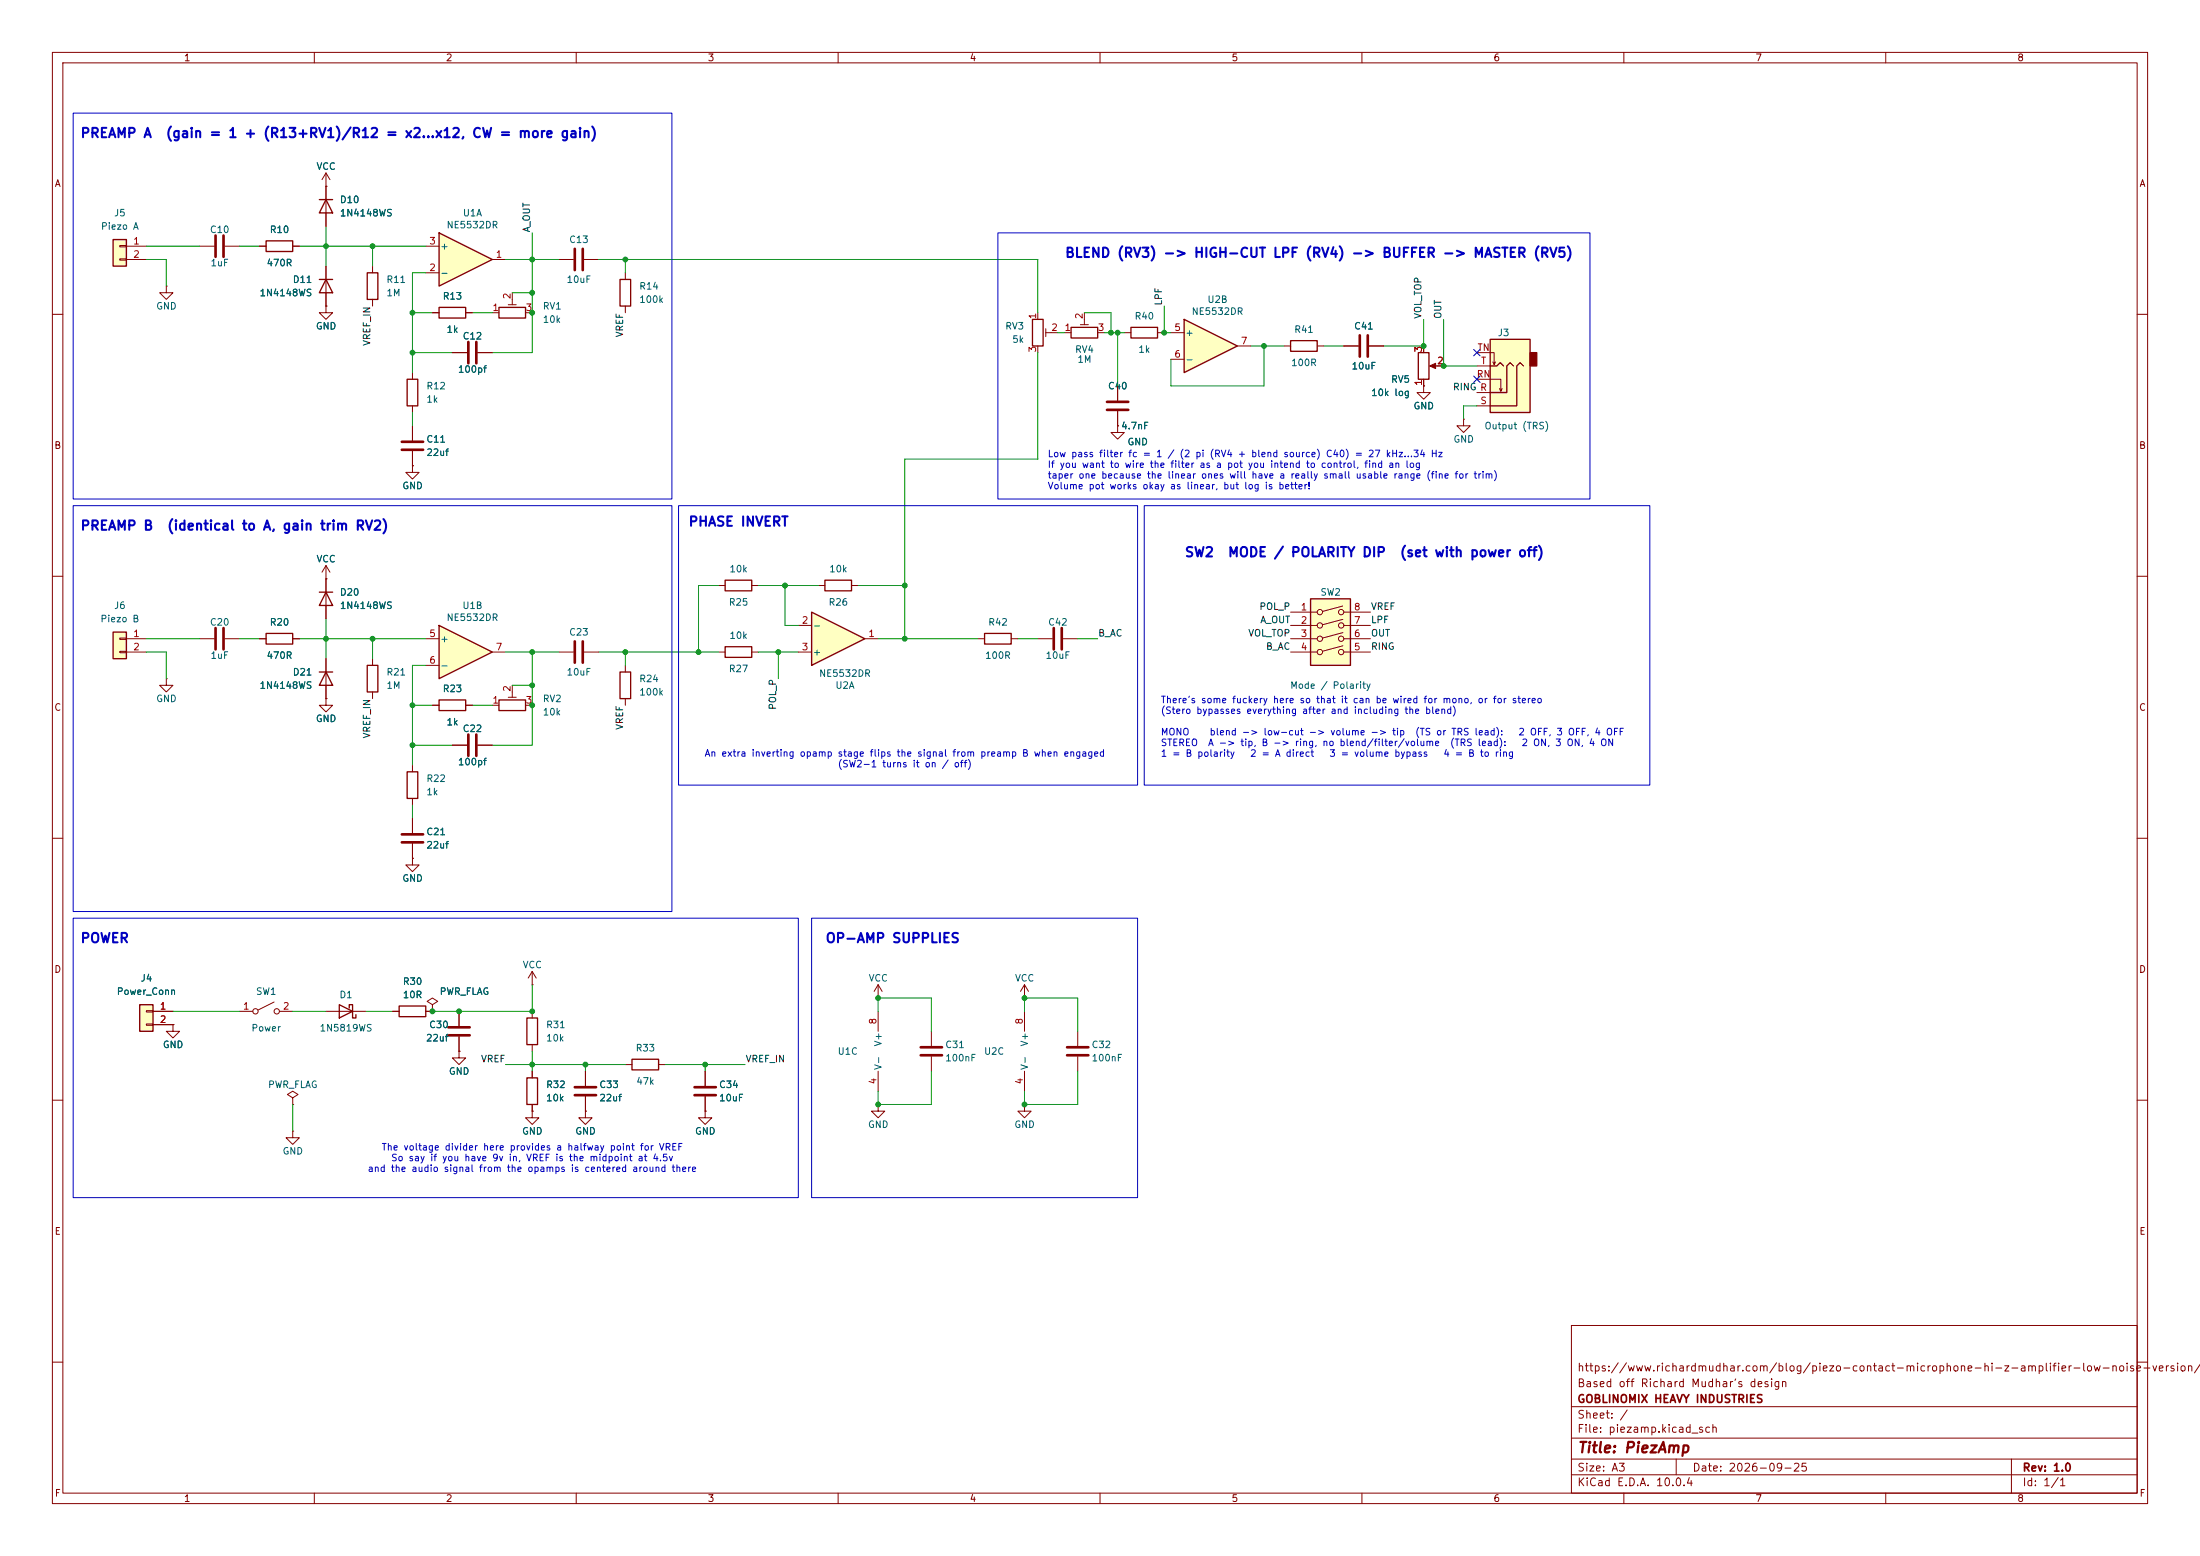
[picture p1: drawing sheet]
<svg xmlns="http://www.w3.org/2000/svg" width="420mm" height="297mm" viewBox="0 0 420 297" stroke-linecap="round" stroke-linejoin="round" font-family="sans-serif">
<g fill="none" stroke="#840000" stroke-width=".19">
<path d="M10 10h400v277h-400zM12 12h396v273h-396zM60 10v2M110 10v2M160 10v2M210 10v2M260 10v2M310 10v2M360 10v2M38.1 47h2.8M42.9 47h2.8M49.5 47h1.3"/>
<path d="M55.9 47h1.2M62.2 50.8v7.6M10 60h2M408 60h2M78.7 88.9v1.3h1.3l-1.3 1.2-1.2-1.2h1.2M78.7 88.9h.1M10 110h2M408 110h2M10 160h2M408 160h2M45.7 193h2.6M52.3 191.3l-3 1.5"/>
<path d="M53.3 193h2.6M10 210h2M408 210h2M300 253h108v32h-108zM10 260h2M300 278.5h108M300 274.5h108M300 268.5h108M320 278.5v3M384 278.5v6.5M408 260h2M60 285v2"/>
<path d="M110 285v2M160 285v2M210 285v2M260 285v2M300 281.5h108M310 285v2M360 285v2"/>
<circle cx="48.8" cy="193" r=".51"/>
<circle cx="52.8" cy="193" r=".51"/>
</g>
<path d="M41.1 45v4M42.7 45v4" fill="none" stroke="#840000" stroke-width=".51"/>
<path d="M50.8 46h5.1v2h-5.1zM61 53.3h2.5M62.2 53.3l1.3 2.6h-2.5z" fill="none" stroke="#840000" stroke-width=".25"/>
<path d="M83.8 44.5l10.2 5-10.2 5.1z" fill="#ffffc2"/>
<path d="M83.8 44.5l10.2 5-10.2 5.1z" fill="none" stroke="#840000" stroke-width=".25"/>
<path d="M81.3 52.1h2.5M81.3 47h2.5M94 49.5h2.5M78.7 81.3v2.8M78.7 86.1v2.8" fill="none" stroke="#840000" stroke-width=".19"/>
<path d="M76.7 84.3h4.1M76.7 85.9h4.1" fill="none" stroke="#840000" stroke-width=".51"/>
<path d="M154.9 116.8l10.2 5.1-10.2 5.1z" fill="#ffffc2"/>
<path d="M270.8 67.3h2v5.1h-2zM154.9 116.8l10.2 5.1-10.2 5.1zM157.5 110.7h5.1v2.1h-5.1zM83.8 133.6h5.1v2h-5.1zM138.4 123.4h5.1v2.1h-5.1zM77.7 147.3h2.1v5.1h-2.1zM100.6 194.3h2v5.1h-2zM120.6 202.2h5.1v2h-5.1z" fill="none" stroke="#840000" stroke-width=".25"/>
<g fill="none" stroke="#840000" stroke-width=".19">
<path d="M256.5 66h2.8M261.4 66h2.8M271.8 73.7v1.2h1.2l-1.2 1.3-1.3-1.3h1.3M271.8 73.7h.1M271.8 66v1.3M271.8 72.4v1.3M273.3 69.9h2.3M152.4 119.4h2.5M156.2 111.8h1.3M162.6 111.8h1.2M82.5 134.6h1.3M88.9 134.6h1.3"/>
<path d="M137.2 124.5h1.2M143.5 124.5h1.3M152.4 124.5h2.5M165.1 121.9h2.5M78.7 146.1v1.2M78.7 152.4v1.3M78.7 156.2v2.8M86.4 142.2h2.8M91.2 142.2h2.8M78.7 163.8v1.3h1.3l-1.3 1.3-1.2-1.3h1.2M78.7 163.8h.1M78.7 161v2.8"/>
<path d="M82.5 191.8l1.1-.7-1.1-.6-1 .6 1 .7v1.2M82.5 193h.1M101.6 188h.1M101.6 185.4v2.6M101.6 193v1.3M101.6 199.4v1.3M101.6 185.4l-.8 1.3M101.6 185.4l.8 1.3M195.6 193v3.9M119.4 203.2h1.2M125.7 203.2h1.3M134.6 204.5v2.8"/>
<path d="M134.6 209.3v2.8M195.6 204.5v3.8"/>
</g>
<path d="M259.6 64v4.1M261.1 64v4.1M76.7 159.3h4.1M89.4 140.2v4.1M90.9 140.2v4.1M76.7 160.8h4.1M132.6 207.5h4.1M132.6 209h4.1" fill="none" stroke="#840000" stroke-width=".51"/>
<path d="M272.9 69.9l1.2-.6v1.1z" fill="#840000" stroke="#840000" stroke-width=".19"/>
<path d="M21.6 120.7h2.5v5h-2.5z" fill="#ffffc2"/>
<path d="M61 113h2.5M62.2 113l1.3 2.6h-2.5zM21.6 120.7h2.5v5h-2.5zM100.6 205.7h2v5.1h-2z" fill="none" stroke="#840000" stroke-width=".25"/>
<g fill="none" stroke="#840000" stroke-width=".19">
<path d="M62.2 110.5h.1M62.2 108l-.7 1.2M62.2 108l.8 1.2M62.2 108v10.1M22.9 121.8h1.2v.2h-1.2zM22.9 124.3h1.2v.3h-1.2zM24.1 121.9h3.8M24.1 124.5h3.8M101.6 204.5v1.2M101.6 210.8v1.3M111.8 212.1v1.3h1.2l-1.2 1.2-1.3-1.2h1.3M111.8 212.1h.1"/>
<path d="M134.6 212.1v1.3h1.3l-1.3 1.2-1.3-1.2h1.3M134.6 212.1h.1"/>
</g>
<path d="M284.5 64.8h7.6v13.9h-7.6z" fill="#ffffc2"/>
<path d="M292.1 67.3h1.3v2.6h-1.3z" fill="#840000" stroke="#840000" stroke-width=".25"/>
<path d="M197.1 61h2v5h-2zM204.5 62.5h5v2h-5zM215.9 62.5h5.1v2h-5.1zM284.5 64.8h7.6v13.9h-7.6zM284.5 69.9h1.2l.7-.7 .6 .7M288.9 69.9l-.6-.7-.6 .7v5h-3.2M290.8 69.9l-.6-.7-.6 .7v7.6h-5.1M138.4 110.7h5.1v2.1h-5.1zM50.8 120.9h5.1v2h-5.1z" fill="none" stroke="#840000" stroke-width=".25"/>
<g fill="none" stroke="#840000" stroke-width=".19">
<path d="M198.1 59.7v1.3M207 59.7v2.3M198.1 66v1.3M199.6 63.5h2.3M199.6 62.7v1.6M203.2 63.5h1.3M206.2 62h1.6M209.5 63.5h1.3M213.4 73.7v2.8M213.4 78.5v2.8M214.6 63.5h1.3M221 63.5h1.2"/>
<path d="M281.9 72.4h4.6v2.3l.3-.5M281.9 67.3h3.3v2.3l.3-.5M281.9 74.9h2.6M281.9 77.5h2.6M281.9 69.9h2.6M285 69.1l.2 .5M286.3 74.2l.2 .5M279.4 80v1.3h1.3l-1.3 1.3-1.3-1.3h1.3M279.4 80h.1M137.2 111.8h1.2M143.5 111.8h1.3M38.1 121.9h2.8"/>
<path d="M42.9 121.9h2.8M49.5 121.9h1.3M55.9 121.9h1.2M87.6 200.7v1.2h1.3l-1.3 1.3-1.2-1.3h1.2M87.6 200.7h.1M101.6 212.1v1.3h1.3l-1.3 1.2-1.3-1.2h1.3M101.6 212.1h.1M111.8 204.5v2.8M111.8 209.3v2.8"/>
</g>
<path d="M211.3 76.7h4.1M211.3 78.2h4.1M41.1 119.9v4.1M42.7 119.9v4.1M109.7 207.5h4.1M109.7 209h4.1" fill="none" stroke="#840000" stroke-width=".51"/>
<path d="M226.1 61l10.1 5-10.1 5.1z" fill="#ffffc2"/>
<path d="M226.1 61l10.1 5-10.1 5.1z" fill="none" stroke="#840000" stroke-width=".25"/>
<path d="M223.5 63.5h2.6M223.5 68.6h2.6M236.2 66h2.6" fill="none" stroke="#840000" stroke-width=".19"/>
<path d="M83.8 119.4l10.2 5.1-10.2 5z" fill="#ffffc2"/>
<path d="M246.4 65h5.1v2.1h-5.1zM83.8 119.4l10.2 5.1-10.2 5zM95.2 133.6h5.1v2h-5.1zM118.4 128.3h2v5.1h-2z" fill="none" stroke="#840000" stroke-width=".25"/>
<g fill="none" stroke="#840000" stroke-width=".19">
<path d="M245.1 66h1.3M251.5 66h1.2M213.4 81.3v1.3h1.2l-1.2 1.2-1.3-1.2h1.3M213.4 81.3h.1M81.3 121.9h2.5M81.3 127h2.5M94 124.5h2.5M94 134.6h1.2M97 133.1h1.6M97.8 130.8v2.3M100.3 134.6h1.3M106.7 124.5h2.8"/>
<path d="M111.5 124.5h2.8M119.4 127v1.3M119.4 133.4v1.2"/>
</g>
<path d="M109.7 122.4v4.1M111.3 122.4v4.1" fill="none" stroke="#840000" stroke-width=".51"/>
<path d="M26.7 191.8h2.5v5.1h-2.5z" fill="#ffffc2"/>
<path d="M83.8 58.7h5.1v2h-5.1zM95.2 58.7h5.1v2h-5.1zM77.7 72.4h2.1v5.1h-2.1zM61 128.3h2.5M62.2 128.3l1.3 2.5h-2.5zM70.1 127h2v5.1h-2zM26.7 191.8h2.5v5.1h-2.5zM76.2 192h5.1v2.1h-5.1z" fill="none" stroke="#840000" stroke-width=".25"/>
<g fill="none" stroke="#840000" stroke-width=".19">
<path d="M31.7 54.6v1.3h1.3l-1.3 1.3-1.2-1.3h1.2M31.7 54.6h.1M82.5 59.7h1.3M88.9 59.7h1.3M94 59.7h1.2M97 58.2h1.6M97.8 55.9v2.3M100.3 59.7h1.3M106.7 49.5h2.8M111.5 49.5h2.8M78.7 71.1v1.3M78.7 77.5v1.2"/>
<path d="M86.4 67.3h2.8M91.2 67.3h2.8M31.7 129.5v1.3h1.3l-1.3 1.3-1.2-1.3h1.2M31.7 129.5h.1M62.2 133.4v1.2h1.3l-1.3 1.3-1.2-1.3h1.2M62.2 133.4h.1M62.2 125.7v7.7M71.1 125.7v1.3M71.1 132.1v1.3M27.9 192.9h1.3v.3h-1.3zM27.9 195.5h1.3v.2h-1.3zM29.2 193h3.8"/>
<path d="M29.2 195.6h3.8M33 195.6v1.3h1.3l-1.3 1.2-1.3-1.2h1.3M33 195.6h.1M74.9 193h1.3M81.3 193h1.2M87.6 193v2.8M87.6 197.9v2.8M55.9 215.9v1.3h1.2l-1.2 1.2-1.3-1.2h1.3M55.9 215.9h.1M55.9 209.6l1-.7-1-.6-1 .6 1 .7v1.2M55.9 210.8h.1"/>
</g>
<path d="M109.7 47.5v4.1M111.3 47.5v4.1M89.4 65.3v4M90.9 65.3v4M85.6 196.1h4.1M85.6 197.6h4.1" fill="none" stroke="#840000" stroke-width=".51"/>
<path d="M250.2 114.3h7.6v12.7h-7.6z" fill="#ffffc2"/>
<g fill="none" stroke="#840000" stroke-width=".19">
<path d="M62.2 35.6h.1M62.2 33v10.2M62.2 33l-.7 1.3M62.2 33l.8 1.3M62.2 58.4v1.3h1.3l-1.3 1.3-1.2-1.3h1.2M62.2 58.4h.1M71.1 50.8v1.3M71.1 57.2v1.2M119.4 52.1v1.2M119.4 58.4v1.3M246.4 116.8h5.1M246.4 119.4h5.1"/>
<path d="M256.4 115.7l-3.9 1M256.4 118.2l-3.9 1.1M256.5 116.8h5.1M256.5 119.4h5.1M186.7 121.9h1.3M193 121.9h1.3M246.4 121.9h5.1M246.4 124.5h5.1M256.4 120.8l-3.9 1M256.4 123.3l-3.9 1M256.5 121.9h5.1M256.5 124.5h5.1"/>
<path d="M62.2 193h7.6M167.6 190.5h.1M167.6 188v2.5M167.6 193v3.9M167.6 188l-.7 1.2M167.6 188l.8 1.2M177.8 196.9v2.7M195.6 190.5h.1M195.6 188l-.8 1.2M195.6 188l.7 1.2M195.6 188v2.5M205.7 196.9v2.7"/>
<path d="M167.6 210.8v1.3h1.3l-1.3 1.3-1.2-1.3h1.2M167.6 210.8h.1M167.6 204.5v3.8M177.8 201.7v2.8M195.6 210.8v1.3h1.2l-1.2 1.3-1.3-1.3h1.3M195.6 210.8h.1M205.7 201.7v2.8"/>
<circle cx="252" cy="119.4" r=".51"/>
<circle cx="252" cy="116.8" r=".51"/>
<circle cx="256" cy="116.8" r=".51"/>
<circle cx="256" cy="119.4" r=".51"/>
<circle cx="252" cy="124.5" r=".51"/>
<circle cx="252" cy="121.9" r=".51"/>
<circle cx="256" cy="121.9" r=".51"/>
<circle cx="256" cy="124.5" r=".51"/>
</g>
<path d="M61 38.1h2.5M62.2 38.1l1.3 2.5h-2.5zM70.1 52.1h2v5.1h-2zM118.4 53.3h2v5.1h-2zM250.2 114.3h7.6v12.7h-7.6zM188 120.9h5v2h-5zM64.8 191.8l2.5 1.2-2.5 1.3zM66.7 192.4v-.6h.6v2.5h.6v-.6" fill="none" stroke="#840000" stroke-width=".25"/>
<path d="M175.8 199.9h4M203.7 199.9h4.1M175.8 201.4h4M203.7 201.4h4.1" fill="none" stroke="#840000" stroke-width=".51"/>
<path d="M21.6 45.7h2.5v5.1h-2.5z" fill="#ffffc2"/>
<path d="M21.6 45.7h2.5v5.1h-2.5z" fill="none" stroke="#840000" stroke-width=".25"/>
<g fill="none" stroke="#840000" stroke-width=".19">
<path d="M62.2 35.6h.1M62.2 35.6v2.5M22.9 46.9h1.2v.2h-1.2zM22.9 49.4h1.2v.3h-1.2zM24.1 47h3.8M24.1 49.5h3.8M49.5 47h1.3M55.9 47h1.2M62.2 58.4h.1M62.2 40.6v2.6M62.2 50.8v2.5M62.2 55.9v2.5"/>
<path d="M82.5 59.7h1.3M88.9 59.7h1.3M86.4 67.3h2.8M91.2 67.3h2.8M213.4 73.7v2.8M213.4 78.5v2.8M256.5 66h2.8M261.4 66h2.8M271.8 73.7h.1M271.8 66v1.3M271.8 72.4v1.3M274.3 69.9h1.3"/>
<path d="M78.7 88.9h.1M78.7 81.3v2.8M78.7 86.1v2.8M213.4 81.3h.1M62.2 110.5h.1M62.2 110.5v2.5M62.2 115.6v2.5M49.5 121.9h1.3M55.9 121.9h1.2M62.2 133.4h.1M62.2 125.7v2.6M62.2 130.8v2.6"/>
<path d="M82.5 134.6h1.3M88.9 134.6h1.3M198.1 121.9h2.8M202.9 121.9h2.8M78.7 156.2v2.8M86.4 142.2h2.8M91.2 142.2h2.8M78.7 163.8h.1M78.7 161v2.8M29.2 193h3.8M29.2 195.6h3.8M33 195.6h.1"/>
<path d="M74.9 193h1.3M81.3 193h1.2M82.5 193h.1M87.6 193v2.8M87.6 197.9v2.8M87.6 200.7h.1M101.6 212.1h.1M101.6 204.5v1.2M101.6 210.8v1.3M111.8 212.1h.1M111.8 204.5v2.8M111.8 209.3v2.8"/>
<path d="M134.6 212.1h.1M134.6 204.5v2.8M134.6 209.3v2.8"/>
</g>
<path d="M201.2 119.9v4.1M202.7 119.9v4.1" fill="none" stroke="#840000" stroke-width=".51"/>
<g fill="none" stroke="#009600" stroke-width=".19">
<path d="M27.9 49.5h3.8v5.1M27.9 47h10.2M45.7 47h3.8M57.1 47h24.2M62.2 43.2v7.6M71.1 47v3.8M78.7 59.7h3.8M81.3 52.1h-2.6v19M90.2 59.7h3.8M96.5 49.5h10.2M97.8 55.9h3.8M101.6 44.5v22.8h-7.6"/>
<path d="M114.3 49.5h83.8v10.2M119.4 49.5v2.6M207 59.7h5.1v3.8M222.2 58.4v5.1h1.3M78.7 78.7v2.6M78.7 67.3h7.7M198.1 67.3v20.3h-25.4v34.3M201.9 63.5h1.3M210.8 63.5h3.8M213.4 63.5v10.2M238.8 66h6.3M241.3 66v7.7h-17.8v-5.1"/>
<path d="M252.7 66h3.8M271.8 61v5h-7.6M275.6 61v8.9h6.3M281.9 77.5h-2.5v2.5M62.2 118.1v7.6M137.2 111.8h-3.9v12.7M144.8 111.8h11.4M149.9 111.8v7.6h2.5M163.8 111.8h8.9M27.9 121.9h10.2M27.9 124.5h3.8v5M45.7 121.9h3.8"/>
<path d="M57.1 121.9h24.2M71.1 121.9v3.8M78.7 134.6h3.8M81.3 127h-2.6v19.1M90.2 134.6h3.8M96.5 124.5h10.2M97.8 130.8h3.8M101.6 124.5v17.7h-7.6M114.3 124.5h22.9M119.4 124.5v2.5M144.8 124.5h7.6M148.6 124.5v5"/>
<path d="M167.6 121.9h19.1M194.3 121.9h3.8M205.7 121.9h3.8M78.7 153.7v2.5M78.7 142.2h7.7M33 193h12.7M55.9 193h6.3M69.8 193h5.1M101.6 188v5h-19.1M167.6 193v-2.5h10.2v6.4M195.6 193v-2.5h10.1v6.4M55.9 210.8v5.1"/>
<path d="M96.5 203.2h22.9M101.6 200.7v3.8M111.8 203.2v1.3M127 203.2h15.2M134.6 203.2v1.3M177.8 204.5v6.3h-10.2v-2.5M205.7 204.5v6.3h-10.1v-2.5"/>
</g>
<path d="M281.3 71.8l1.2 1.2M281.3 66.7l1.2 1.2M282.5 71.8l-1.2 1.2M282.5 66.7l-1.2 1.2" fill="none" stroke="#000084" stroke-width=".19"/>
<path d="M14 21.6h114.3v73.7h-114.3zM190.5 44.5h113v50.8h-113zM14 96.5h114.3v77.5h-114.3zM129.5 96.5h87.7v53.4h-87.7zM218.4 96.5h96.6v53.4h-96.6zM14 175.3h138.4v53.3h-138.4zM154.9 175.3h62.3v53.3h-62.3z" fill="none" stroke="#0000c2" stroke-width=".19"/>
<g fill="#009600" stroke="#009600" stroke-width=".19">
<circle cx="71.1" cy="121.9" r=".46"/>
<circle cx="78.7" cy="134.6" r=".46"/>
<circle cx="101.6" cy="124.5" r=".46"/>
<circle cx="82.5" cy="193" r=".46"/>
<circle cx="87.6" cy="193" r=".46"/>
<circle cx="78.7" cy="142.2" r=".46"/>
<circle cx="62.2" cy="121.9" r=".46"/>
<circle cx="101.6" cy="134.6" r=".46"/>
<circle cx="101.6" cy="130.8" r=".46"/>
<circle cx="119.4" cy="124.5" r=".46"/>
<circle cx="71.1" cy="47" r=".46"/>
<circle cx="62.2" cy="47" r=".46"/>
<circle cx="101.6" cy="193" r=".46"/>
<circle cx="101.6" cy="203.2" r=".46"/>
<circle cx="134.6" cy="203.2" r=".46"/>
<circle cx="111.8" cy="203.2" r=".46"/>
<circle cx="78.7" cy="67.3" r=".46"/>
<circle cx="78.7" cy="59.7" r=".46"/>
<circle cx="101.6" cy="59.7" r=".46"/>
<circle cx="101.6" cy="55.9" r=".46"/>
<circle cx="101.6" cy="49.5" r=".46"/>
<circle cx="119.4" cy="49.5" r=".46"/>
<circle cx="275.6" cy="69.9" r=".46"/>
<circle cx="271.8" cy="66" r=".46"/>
<circle cx="133.3" cy="124.5" r=".46"/>
<circle cx="149.9" cy="111.8" r=".46"/>
<circle cx="148.6" cy="124.5" r=".46"/>
<circle cx="172.7" cy="111.8" r=".46"/>
<circle cx="172.7" cy="121.9" r=".46"/>
<circle cx="167.6" cy="190.5" r=".46"/>
<circle cx="195.6" cy="190.5" r=".46"/>
<circle cx="195.6" cy="210.8" r=".46"/>
<circle cx="167.6" cy="210.8" r=".46"/>
<circle cx="213.4" cy="63.5" r=".46"/>
<circle cx="222.2" cy="63.5" r=".46"/>
<circle cx="241.3" cy="66" r=".46"/>
<circle cx="212.1" cy="63.5" r=".46"/>
</g>
<text font-size="2" fill="#840000" x="301" y="277.8">Title: PiezAmp</text>
<g font-size="1.8" fill="#0000c2">
<text x="15.2" y="26.7">PREAMP A</text>
<text x="31.5" y="26.7">(gain = 1 + (R13+RV1)/R12 = x2...x12, CW = more gain)</text>
<text x="203.2" y="49.6">BLEND (RV3) -&gt; HIGH-CUT LPF (RV4) -&gt; BUFFER -&gt; MASTER (RV5)</text>
<text x="15.2" y="101.7">PREAMP B</text>
<text x="31.8" y="101.7">(identical to A, gain trim RV2)</text>
<text x="131.3" y="100.9">PHASE INVERT</text>
<text x="226.1" y="106.8">SW2</text>
<text x="234.3" y="106.8">MODE / POLARITY DIP</text>
<text x="267.1" y="106.8">(set with power off)</text>
<text x="15.2" y="180.4">POWER</text>
<text x="157.5" y="180.4">OP-AMP SUPPLIES</text>
</g>
<g font-size="1.5" fill="#840000">
<text x="301" y="262.1">https://www.richardmudhar.com/blog/piezo-contact-microphone-hi-z-amplifier-low-noise-version/</text>
<text x="301" y="268.1">GOBLINOMIX HEAVY INDUSTRIES</text>
<text x="301" y="265.1">Based off Richard Mudhar's design</text>
<text x="301" y="273.8">File: piezamp.kicad_sch</text>
<text x="301" y="271.1">Sheet: /</text>
<text x="301" y="281.2">Size: A3</text>
<text x="323" y="281.2">Date: 2026-09-25</text>
<text x="386" y="281.2">Rev: 1.0</text>
<text x="301" y="284">KiCad E.D.A. 10.0.4</text>
<text x="386" y="284">Id: 1/1</text>
</g>
<g font-size="1.3" fill="#840000">
<text x="35" y="12">1</text>
<text x="85" y="12">2</text>
<text x="135" y="12">3</text>
<text x="185" y="12">4</text>
<text x="235" y="12">5</text>
<text x="285" y="12">6</text>
<text x="335" y="12">7</text>
<text x="385" y="12">8</text>
<text x="10.3" y="36">A</text>
<text x="408.3" y="36">A</text>
<text x="10.3" y="86">B</text>
<text x="408.2" y="86">B</text>
<text x="10.3" y="136">C</text>
<text x="408.2" y="136">C</text>
<text x="10.3" y="186">D</text>
<text x="408.2" y="186">D</text>
<text x="10.3" y="236">E</text>
<text x="408.3" y="236">E</text>
<text x="10.3" y="286">F</text>
<text x="35" y="287">1</text>
<text x="85" y="287">2</text>
<text x="135" y="287">3</text>
<text x="185" y="287">4</text>
<text x="235" y="287">5</text>
<text x="285" y="287">6</text>
<text x="335" y="287">7</text>
<text x="385" y="287">8</text>
<text x="408.3" y="286">F</text>
</g>
<g font-size="1.3" fill="#006464">
<text x="60.3" y="32.7">VCC</text>
<text x="21.7" y="41.6">J5</text>
<text x="64.8" y="41.6">1N4148WS</text>
<text x="64.8" y="39.1">D10</text>
<text x="88.3" y="41.6">U1A</text>
<text x="19.2" y="44.2">Piezo A</text>
<text x="40" y="44.8">C10</text>
<text x="51.4" y="44.8">R10</text>
<text x="83.9" y="48">+</text>
<text x="85.1" y="43.9">NE5532DR</text>
<text x="108.5" y="46.7">C13</text>
<text x="40.1" y="51.1">1uF</text>
<text x="50.8" y="51.1">470R</text>
<text x="83.9" y="53">-</text>
<text x="29.7" y="59.4">GND</text>
<text x="49.4" y="56.9">1N4148WS</text>
<text x="55.8" y="54.3">D11</text>
<text x="73.7" y="56.9">1M</text>
<text x="73.7" y="54.3">R11</text>
<text x="84.4" y="57.5">R13</text>
<text x="103.5" y="59.4">RV1</text>
<text x="108.1" y="54.3">10uF</text>
<text x="121.9" y="55.6">R14</text>
<text x="121.9" y="58.1">100k</text>
<text x="230.4" y="58.1">U2B</text>
<text x="60.2" y="63.2">GND</text>
<text x="85.1" y="63.8">1k</text>
<text x="88.2" y="65.1">C12</text>
<text x="103.5" y="61.9">10k</text>
<text x="191.8" y="63.2">RV3</text>
<text x="193.1" y="65.7">5k</text>
<text x="216.5" y="61.3">R40</text>
<text x="226.2" y="64.5">+</text>
<text x="227.4" y="60.4">NE5532DR</text>
<text x="247" y="63.8">R41</text>
<text x="258.4" y="63.2">C41</text>
<text x="285.8" y="64.5">J3</text>
<text x="87.3" y="71.5">100pf</text>
<text x="205.1" y="67.6">RV4</text>
<text x="205.6" y="69.6">1M</text>
<text x="217.2" y="67.6">1k</text>
<text x="226.2" y="69.6">-</text>
<text x="246.4" y="70.2">100R</text>
<text x="257.9" y="70.8">10uF</text>
<text x="81.3" y="74.6">R12</text>
<text x="81.3" y="77.2">1k</text>
<text x="211.4" y="74.6">C40</text>
<text x="261.6" y="75.9">10k log</text>
<text x="265.5" y="73.4">RV5</text>
<text x="213.9" y="82.3">4.7nF</text>
<text x="269.7" y="78.4">GND</text>
<text x="283.3" y="82.3">Output (TRS)</text>
<text x="81.3" y="87.3">22uf</text>
<text x="81.3" y="84.8">C11</text>
<text x="215.1" y="85.3">GND</text>
<text x="277.4" y="84.8">GND</text>
<text x="76.7" y="93.7">GND</text>
<text x="60.3" y="107.7">VCC</text>
<text x="139.1" y="109.6">10k</text>
<text x="158.2" y="109.6">10k</text>
<text x="19.1" y="119.1">Piezo B</text>
<text x="21.7" y="116.5">J6</text>
<text x="40" y="119.7">C20</text>
<text x="51.4" y="119.7">R20</text>
<text x="64.8" y="116.5">1N4148WS</text>
<text x="64.8" y="114">D20</text>
<text x="85.1" y="118.8">NE5532DR</text>
<text x="88.2" y="116.5">U1B</text>
<text x="139" y="115.9">R25</text>
<text x="158.1" y="115.9">R26</text>
<text x="188.6" y="119.7">R42</text>
<text x="200" y="119.7">C42</text>
<text x="252" y="114">SW2</text>
<text x="83.9" y="122.9">+</text>
<text x="108.5" y="121.6">C23</text>
<text x="139.1" y="122.3">10k</text>
<text x="155.1" y="120.4">-</text>
<text x="155.1" y="125.4">+</text>
<text x="40.1" y="126.1">1uF</text>
<text x="49.4" y="131.8">1N4148WS</text>
<text x="50.8" y="126.1">470R</text>
<text x="55.8" y="129.2">D21</text>
<text x="73.7" y="131.8">1M</text>
<text x="73.7" y="129.2">R21</text>
<text x="83.9" y="128">-</text>
<text x="108.1" y="129.2">10uF</text>
<text x="121.9" y="130.5">R24</text>
<text x="139" y="128.6">R27</text>
<text x="156.3" y="129.5">NE5532DR</text>
<text x="159.4" y="131.8">U2A</text>
<text x="187.9" y="126.1">100R</text>
<text x="199.5" y="126.1">10uF</text>
<text x="246.2" y="131.8">Mode / Polarity</text>
<text x="29.7" y="134.3">GND</text>
<text x="84.4" y="132.4">R23</text>
<text x="103.5" y="134.3">RV2</text>
<text x="103.5" y="136.9">10k</text>
<text x="121.9" y="133.1">100k</text>
<text x="60.2" y="138.1">GND</text>
<text x="85.1" y="138.8">1k</text>
<text x="88.2" y="140">C22</text>
<text x="81.3" y="149.6">R22</text>
<text x="87.3" y="146.4">100pf</text>
<text x="81.3" y="152.1">1k</text>
<text x="81.3" y="159.7">C21</text>
<text x="81.3" y="162.3">22uf</text>
<text x="76.7" y="168.6">GND</text>
<text x="99.7" y="185.1">VCC</text>
<text x="22.2" y="190.2">Power_Conn</text>
<text x="26.7" y="187.7">J4</text>
<text x="48.8" y="190.2">SW1</text>
<text x="64.7" y="190.8">D1</text>
<text x="76.8" y="188.3">R30</text>
<text x="76.8" y="190.8">10R</text>
<text x="83.8" y="190.2">PWR_FLAG</text>
<text x="165.7" y="187.7">VCC</text>
<text x="193.7" y="187.7">VCC</text>
<text x="47.9" y="197.2">Power</text>
<text x="60.9" y="197.2">1N5819WS</text>
<text x="81.8" y="196.6">C30</text>
<text x="104.1" y="196.6">R31</text>
<text x="31" y="200.4">GND</text>
<text x="81.2" y="199.1">22uf</text>
<text x="104.1" y="199.1">10k</text>
<text x="121.2" y="201">R33</text>
<text x="159.8" y="201.6">U1C</text>
<text x="168.6" y="199.8" transform="rotate(-90 168.6 199.8)">V+</text>
<text x="180.3" y="202.9">100nF</text>
<text x="180.3" y="200.4">C31</text>
<text x="187.7" y="201.6">U2C</text>
<text x="196.6" y="199.8" transform="rotate(-90 196.6 199.8)">V+</text>
<text x="208.3" y="202.9">100nF</text>
<text x="208.3" y="200.4">C32</text>
<text x="51.1" y="208">PWR_FLAG</text>
<text x="85.6" y="205.4">GND</text>
<text x="104.1" y="208">R32</text>
<text x="114.3" y="208">C33</text>
<text x="121.4" y="207.3">47k</text>
<text x="137.2" y="208">C34</text>
<text x="168.6" y="204.3" transform="rotate(-90 168.6 204.3)">V-</text>
<text x="196.6" y="204.3" transform="rotate(-90 196.6 204.3)">V-</text>
<text x="104.1" y="210.5">10k</text>
<text x="114.3" y="210.5">22uf</text>
<text x="137.2" y="210.5">10uF</text>
<text x="165.6" y="215.6">GND</text>
<text x="193.5" y="215.6">GND</text>
<text x="53.8" y="220.7">GND</text>
<text x="99.6" y="216.9">GND</text>
<text x="109.7" y="216.9">GND</text>
<text x="132.6" y="216.9">GND</text>
</g>
<g font-size="1.3" fill="#a90000">
<text x="25.3" y="47">1</text>
<text x="81.8" y="47">3</text>
<text x="25.3" y="49.5">2</text>
<text x="81.8" y="52">2</text>
<text x="94.5" y="49.5">1</text>
<text x="93.9" y="59.7">1</text>
<text x="97.8" y="57.2" transform="rotate(-90 97.8 57.2)">2</text>
<text x="100.3" y="59.7">3</text>
<text x="198.1" y="61" transform="rotate(-90 198.1 61)">1</text>
<text x="200.6" y="63.5">2</text>
<text x="203.1" y="63.5">1</text>
<text x="207" y="61" transform="rotate(-90 207 61)">2</text>
<text x="209.5" y="63.5">3</text>
<text x="224.1" y="63.5">5</text>
<text x="198.1" y="67.4" transform="rotate(-90 198.1 67.4)">3</text>
<text x="224.1" y="68.6">6</text>
<text x="236.8" y="66">7</text>
<text x="271.8" y="67.4" transform="rotate(-90 271.8 67.4)">3</text>
<text x="274.2" y="69.8">2</text>
<text x="282" y="67.3">TN</text>
<text x="282.6" y="69.8">T</text>
<text x="271.8" y="73.7" transform="rotate(-90 271.8 73.7)">1</text>
<text x="281.8" y="72.4">RN</text>
<text x="282.5" y="77.4">S</text>
<text x="153" y="119.4">2</text>
<text x="248.2" y="116.8">1</text>
<text x="248.2" y="119.4">2</text>
<text x="258.4" y="119.4">7</text>
<text x="258.4" y="116.8">8</text>
<text x="25.3" y="121.9">1</text>
<text x="25.3" y="124.4">2</text>
<text x="81.8" y="121.9">5</text>
<text x="94.5" y="124.4">7</text>
<text x="153" y="124.4">3</text>
<text x="165.7" y="121.9">1</text>
<text x="248.2" y="121.9">3</text>
<text x="248.2" y="124.4">4</text>
<text x="258.4" y="124.4">5</text>
<text x="258.4" y="121.9">6</text>
<text x="81.8" y="127">6</text>
<text x="93.9" y="134.6">1</text>
<text x="97.8" y="132.2" transform="rotate(-90 97.8 132.2)">2</text>
<text x="100.3" y="134.6">3</text>
<text x="30.4" y="193">1</text>
<text x="30.4" y="195.6">2</text>
<text x="46.3" y="193">1</text>
<text x="53.9" y="193">2</text>
<text x="167.6" y="195.7" transform="rotate(-90 167.6 195.7)">8</text>
<text x="195.6" y="195.7" transform="rotate(-90 195.6 195.7)">8</text>
<text x="167.6" y="207.1" transform="rotate(-90 167.6 207.1)">4</text>
<text x="195.6" y="207.1" transform="rotate(-90 195.6 207.1)">4</text>
</g>
<g font-size="1.3" fill="#0f0f0f">
<text x="101.5" y="44.4" transform="rotate(-90 101.5 44.4)">A_OUT</text>
<text x="222.1" y="58.4" transform="rotate(-90 222.1 58.4)">LPF</text>
<text x="119.3" y="64.5" transform="rotate(-90 119.3 64.5)">VREF</text>
<text x="271.7" y="61" transform="rotate(-90 271.7 61)">VOL_TOP</text>
<text x="275.5" y="61" transform="rotate(-90 275.5 61)">OUT</text>
<text x="71" y="66.1" transform="rotate(-90 71 66.1)">VREF_IN</text>
<text x="277.3" y="74.8">RING R</text>
<text x="240.3" y="116.7">POL_P</text>
<text x="240.5" y="119.3">A_OUT</text>
<text x="261.6" y="119.3">LPF</text>
<text x="261.6" y="116.7">VREF</text>
<text x="209.5" y="121.8">B_AC</text>
<text x="238.2" y="121.8">VOL_TOP</text>
<text x="241.6" y="124.3">B_AC</text>
<text x="261.6" y="121.8">OUT</text>
<text x="261.6" y="124.3">RING</text>
<text x="148.5" y="135.6" transform="rotate(-90 148.5 135.6)">POL_P</text>
<text x="71" y="141.1" transform="rotate(-90 71 141.1)">VREF_IN</text>
<text x="119.3" y="139.4" transform="rotate(-90 119.3 139.4)">VREF</text>
<text x="91.7" y="203.1">VREF</text>
<text x="142.2" y="203.1">VREF_IN</text>
</g>
<g font-size="1.3" fill="#0000c2">
<text x="199.9" y="87.6">Low pass filter fc = 1 / (2 pi (RV4 + blend source) C40) = 27 kHz...34 Hz</text>
<text x="199.9" y="89.6">If you want to wire the filter as a pot you intend to control, find an log</text>
<text x="199.9" y="91.7">taper one because the linear ones will have a really small usable range (fine for trim)</text>
<text x="199.9" y="93.7">Volume pot works okay as linear, but log is better!</text>
<text x="221.5" y="134.5">There's some fuckery here so that it can be wired for mono, or for stereo</text>
<text x="221.5" y="136.6">(Stero bypasses everything after and including the blend)</text>
<text x="221.5" y="140.7">MONO</text>
<text x="221.5" y="142.7">STEREO</text>
<text x="230.5" y="142.7">A -&gt; tip, B -&gt; ring, no blend/filter/volume</text>
<text x="230.8" y="140.7">blend -&gt; low-cut -&gt; volume -&gt; tip</text>
<text x="270" y="140.7">(TS or TRS lead):</text>
<text x="276.7" y="142.7">(TRS lead):</text>
<text x="289.8" y="140.7">2 OFF, 3 OFF, 4 OFF</text>
<text x="290.4" y="142.7">2 ON, 3 ON, 4 ON</text>
<text x="134.4" y="144.7">An extra inverting opamp stage flips the signal from preamp B when engaged</text>
<text x="159.8" y="146.8">(SW2-1 turns it on / off)</text>
<text x="221.5" y="144.8">1 = B polarity</text>
<text x="238.5" y="144.8">2 = A direct</text>
<text x="253.7" y="144.8">3 = volume bypass</text>
<text x="275.4" y="144.8">4 = B to ring</text>
<text x="72.7" y="219.9">The voltage divider here provides a halfway point for VREF</text>
<text x="74.6" y="222">So say if you have 9v in, VREF is the midpoint at 4.5v</text>
<text x="70.1" y="224">and the audio signal from the opamps is centered around there</text>
</g>
</svg>
